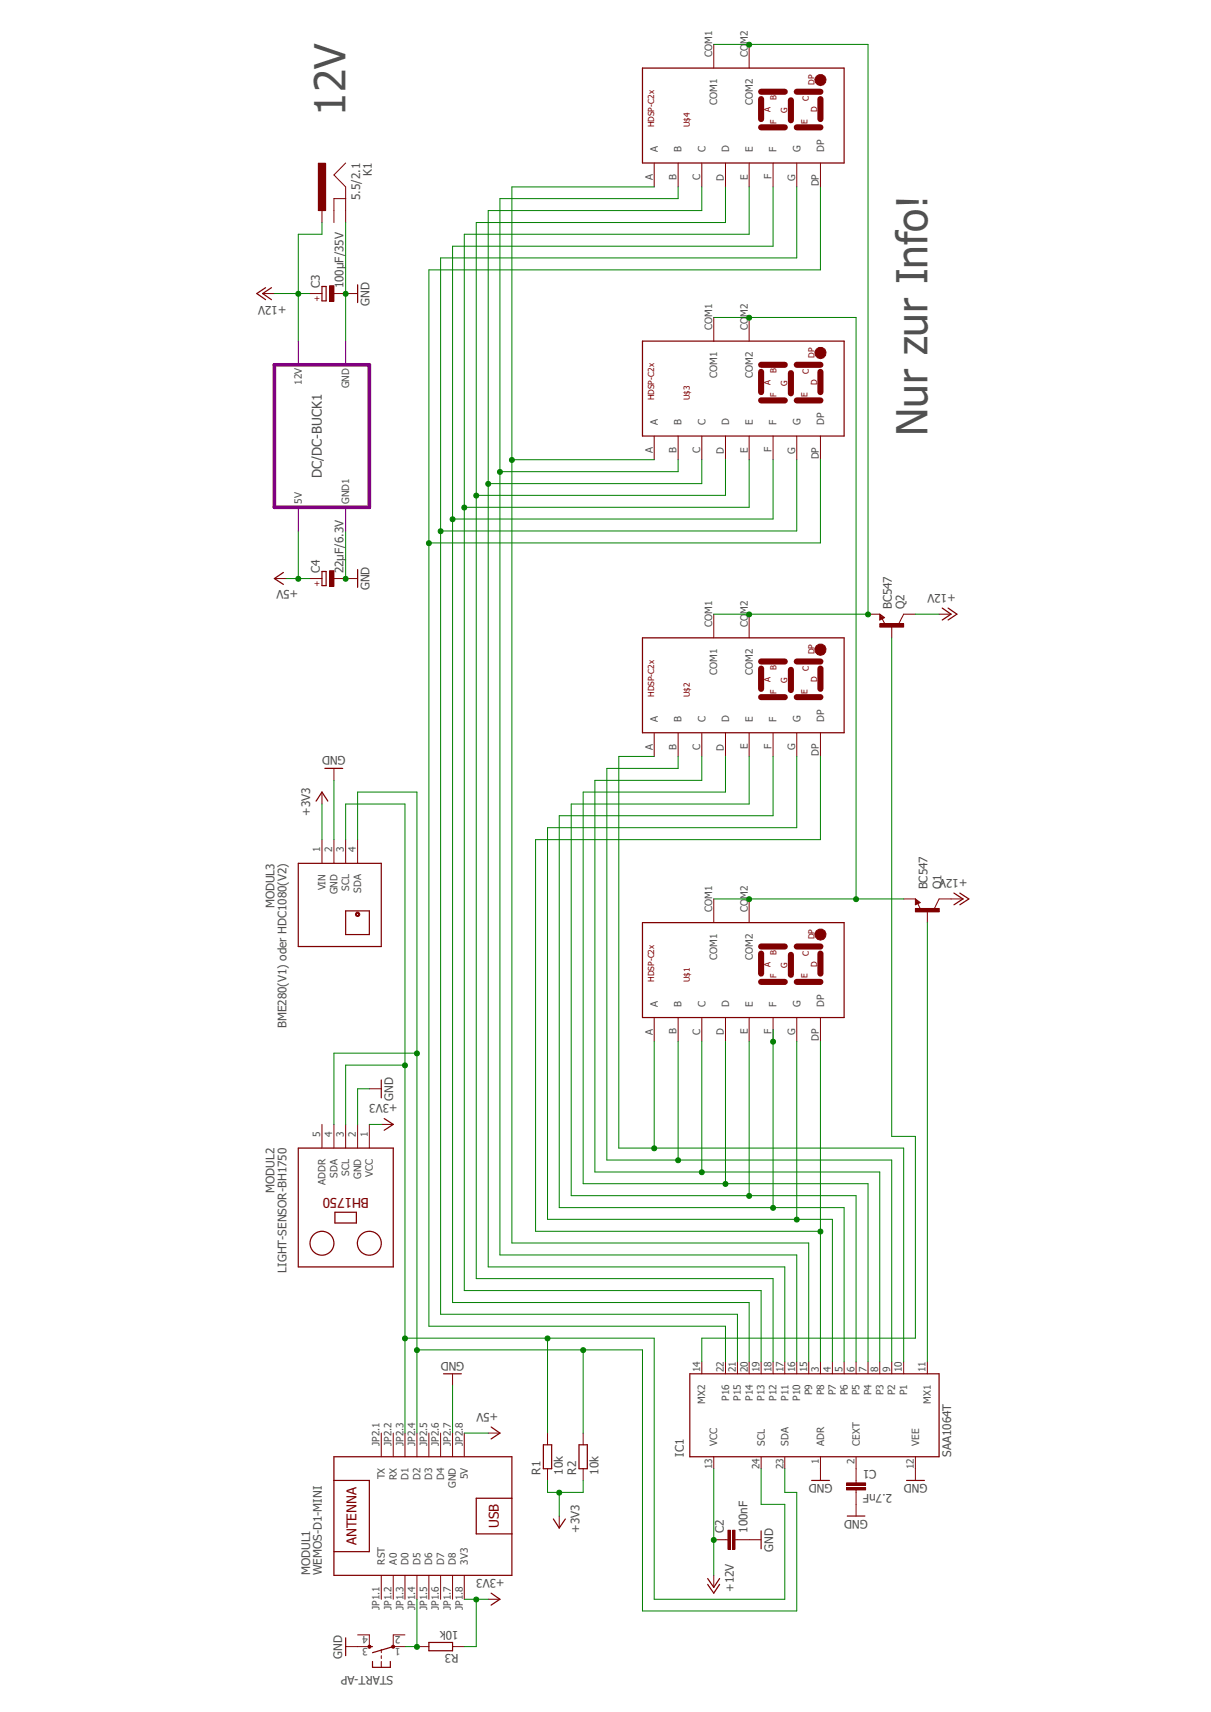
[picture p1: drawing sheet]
<svg xmlns="http://www.w3.org/2000/svg" width="210mm" height="297mm" viewBox="0 0 210 297" stroke-linecap="round" stroke-linejoin="round" font-family="sans-serif">
<path d="M41.1 4.2l127.9 288.6M169 4.2l-127.9 288.6" fill="none" stroke="#fff" stroke-width=".17"/>
<path d="M159.2 156.6l-.2-.1v.3l.4-.2-.5-.4v.6M119.6 238.3h43.3v14.4h-43.3z" fill="none" stroke="#800000" stroke-width=".21"/>
<g fill="none" stroke="#800000" stroke-width=".17">
<path d="M158.7 156l.9 .6-.9 .4zM159.2 156.8l.4 1M162.9 156l-.8 1.6M121.7 236.3v2M125.8 236.3v2M127.9 236.3v2M129.9 236.3v2M132 236.3v2M134.1 236.3v2M136.1 236.3v2M138.2 236.3v2M140.3 236.3v2"/>
<path d="M142.3 236.3v2M144.4 236.3v2M146.4 236.3v2M148.5 236.3v2M150.5 236.3v2M152.6 236.3v2M154.6 236.3v2M156.7 236.3v2M160.8 236.3v2M123.8 252.7v2.1M132 252.7v2.1M136.1 252.7v2.1"/>
<path d="M142.3 252.7v2.1M148.5 252.7v2.1M158.7 252.7v2.1"/>
</g>
<path d="M158.7 157.6h4.2v.6h-4.2z" fill-rule="evenodd" fill="#800000"/>
<path d="M152.6 106.6l.8 .5-.8 .5zM153 107.4l.5 .9M156.7 106.6l-.8 1.6M156.7 156h2M158.7 157.6h4.2v.6h-4.2zM160.8 158v2.1M162.9 156h2" fill="none" stroke="#800000" stroke-width=".17"/>
<path d="M153 107.1h-.2v.3l.4-.3-.5-.4v.7" fill="none" stroke="#800000" stroke-width=".21"/>
<path d="M152.6 108.2h4.1v.6h-4.1z" fill-rule="evenodd" fill="#800000"/>
<g fill="none" stroke="#800000" stroke-width=".17">
<path d="M150.5 106.6h2.1M152.6 108.2h4.1v.6h-4.1zM154.6 108.6v2.1M156.7 106.6h2M123.8 156v4.1M129.9 156v4.1M113.5 176.5v4.2M117.6 176.5v4.2M121.7 176.5v4.2M125.8 176.5v4.2M129.9 176.5v4.2M134.1 176.5v4.2"/>
<path d="M138.2 176.5v4.2M142.3 176.5v4.2M146.8 258.1h3.3v.4h-3.3zM146.8 257.3h3.3v.4h-3.3zM148.5 254.8v2.5M148.5 258.5v2.5"/>
</g>
<path d="M146.8 258.3h3.3M146.8 257.5h3.3" fill="none" stroke="#800000" stroke-width=".42"/>
<path d="M111.4 160.1h35v16.4h-35z" fill="none" stroke="#800000" stroke-width=".21"/>
<path d="M132 164.2h4.1M132 170.3h4.1M132 165.4v3.5M137.2 165.7v3.4M138.2 164.2h4.1M138.2 170.3h4.1M142.3 165.4v3.5" fill="none" stroke="#800000" stroke-width="1.1"/>
<circle cx="142.3" cy="162.1" r=".98" fill="#800000"/>
<g fill="none" stroke="#800000" stroke-width=".17">
<path d="M123.8 106.6v4.1M129.9 106.6v4.1M113.5 127.1v4.1M117.6 127.1v4.1M121.7 127.1v4.1M125.8 127.1v4.1M129.9 127.1v4.1M134.1 127.1v4.1M138.2 127.1v4.1M142.3 127.1v4.1"/>
<circle cx="142.3" cy="162.1" r=".98"/>
</g>
<path d="M111.4 110.7h35v16.4h-35z" fill="none" stroke="#800000" stroke-width=".21"/>
<path d="M132 114.8h4.1M132 116v3.5M137.2 116.2v3.5M138.2 114.8h4.1M142.3 116v3.5M132 120.9h4.1M138.2 120.9h4.1" fill="none" stroke="#800000" stroke-width="1.1"/>
<circle cx="142.3" cy="112.7" r="1" fill="#800000"/>
<g fill="none" stroke="#800000" stroke-width=".17">
<path d="M123.8 55.1v4.1M129.9 55.1v4.1M113.5 75.6v4.2M117.6 75.6v4.2M121.7 75.6v4.2M125.8 75.6v4.2M129.9 75.6v4.2M134.1 75.6v4.2M138.2 75.6v4.2M142.3 75.6v4.2"/>
<circle cx="142.3" cy="112.7" r="1"/>
</g>
<path d="M111.4 59.2h35v16.4h-35z" fill="none" stroke="#800000" stroke-width=".21"/>
<path d="M132 63.3h4.1M132 69.5h4.1M132 64.5v3.5M137.2 64.7v3.5M138.2 63.3h4.1M138.2 69.5h4.1M142.3 64.5v3.5" fill="none" stroke="#800000" stroke-width="1.1"/>
<circle cx="142.3" cy="61.2" r="1" fill="#800000"/>
<g fill="none" stroke="#800000" stroke-width=".17">
<path d="M123.8 7.7v4.1M129.9 7.7v4.1M113.5 28.3v4.1M117.6 28.3v4.1M121.7 28.3v4.1M125.8 28.3v4.1M129.9 28.3v4.1M134.1 28.3v4.1M138.2 28.3v4.1M142.3 28.3v4.1"/>
<circle cx="142.3" cy="61.2" r="1"/>
</g>
<path d="M111.4 11.8h35v16.5h-35z" fill="none" stroke="#800000" stroke-width=".21"/>
<path d="M132 15.9h4.1M132 17.2v3.5M137.2 17.4v3.5M138.2 15.9h4.1M142.3 17.2v3.5M132 22.1h4.1M138.2 22.1h4.1" fill="none" stroke="#800000" stroke-width="1.1"/>
<circle cx="142.3" cy="13.9" r=".98" fill="#800000"/>
<g fill="none" stroke="#800000" stroke-width=".17">
<path d="M162.9 106.6h2M55.8 145.7v4.1M57.9 145.7v4.1M59.9 145.7v4.1M62 145.7v4.1M164.9 156h2.1M66.1 248.6v4.1M68.2 248.6v4.1M70.2 248.6v4.1M72.3 248.6v4.1M74.4 248.6v4.1M76.4 248.6v4.1"/>
<path d="M78.5 248.6v4.1M80.5 248.6v4.1M158.7 254.8v2M66.1 273.3v4.2M68.2 273.3v4.2M70.2 273.3v4.2M72.3 273.3v4.2M74.4 273.3v4.2M76.4 273.3v4.2M78.5 273.3v4.2M80.5 273.3v4.2M123.8 273.3v2.1"/>
<path d="M123.8 267.1h2.4M126.2 265.5h.5v3.3h-.5zM127 265.5h.5v3.3h-.5zM127.5 267.1h4.5M148.5 261v2"/>
<circle cx="142.3" cy="13.9" r=".98"/>
</g>
<g fill="none" stroke="#800000" stroke-width=".21">
<path d="M163.4 105.5l1.5 1.1-1.5 1M164.4 105.5l1.5 1.1-1.5 1M51.7 149.8h14.4v14.4h-14.4zM59.9 158h4.2v4.1h-4.2zM165.4 154.9l1.6 1.1-1.6 1M166.5 154.9l1.5 1.1-1.5 1M57.9 256.8h6.2v12.4h-6.2M57.9 252.7h30.9v20.6h-30.9zM88.8 259.9h-6.2v6.2h6.2M157.2 256.8h3.1M122.7 273.9l1.1 1.5 1-1.5M122.7 274.9l1.1 1.5 1-1.5"/>
<path d="M132 265.6v3.1M146.9 263h3.1"/>
</g>
<path d="M126.4 265.5v3.3M127.3 265.5v3.3" fill="none" stroke="#800000" stroke-width=".42"/>
<path d="M61.9 158.2h.2l.3 .3v.2l-.1 .2-.3 .1v-.2l-.2-.1 .3-.2 .1 .2-.2 .3-.2-.1-.2-.2z" fill-rule="evenodd" fill="#800000"/>
<path d="M59.9 28.3l-2 2.1 2 2v4.1M59.9 34.5h-2v2M61.9 158.2h.2l.3 .3v.2l-.1 .2-.3 .1v-.2l-.2-.1 .3-.2 .1 .2-.2 .3-.2-.1-.2-.2zM55.8 195.1v4.1M57.9 195.1v4.1M59.9 195.1v4.1M62 195.1v4.1M64.1 195.1v4.1" fill="none" stroke="#800000" stroke-width=".17"/>
<g fill="none" stroke="#800000" stroke-width=".21">
<path d="M51.7 199.2h16.5v20.6h-16.5zM58.1 210.3h3.7v1.9h-3.7z"/>
<circle cx="55.8" cy="215.7" r="2.07"/>
<circle cx="64.1" cy="215.7" r="2.07"/>
</g>
<path d="M55.2 28.3h1.3v8.2h-1.3z" fill-rule="evenodd" fill="#800000"/>
<path d="M55.2 28.3h1.3v8.2h-1.3zM55.8 36.5v2.1M57.9 36.5v2.1M59.9 36.5v2.1" fill="none" stroke="#800000" stroke-width=".17"/>
<path d="M55.8 49.7h.8v2.5h-.8z" fill="none" stroke="#800000" stroke-width=".21"/>
<path d="M57.1 49.6h.8v2.7h-.8z" fill-rule="evenodd" fill="#800000"/>
<path d="M53.8 50.9h2M57.1 49.6h.8v2.7h-.8zM57.9 50.9h2" fill="none" stroke="#800000" stroke-width=".17"/>
<path d="M55.8 99.1h.8v2.5h-.8z" fill="none" stroke="#800000" stroke-width=".21"/>
<path d="M57.1 99h.8v2.7h-.8z" fill-rule="evenodd" fill="#800000"/>
<g fill="none" stroke="#800000" stroke-width=".17">
<path d="M45.6 50.9h2M59.9 50.9h2.1M57.1 99h.8v2.7h-.8zM47.6 100.4h2.1M53.8 100.4h2M57.9 100.4h4.1M55.8 137.4v2.1M57.9 133.3v2.1M64.1 188.9h2M66.1 195.1h2.1M78.5 238.3v2.1M84.7 248.6h2"/>
<path d="M95 248.6v2.1M95 254.8v2M101.1 248.6v2.1M101.1 254.8v2M84.7 277.5h2M97 263v2.1M64.1 283.6v2.1M66.1 286.2v.5M66.1 287.2v.5M66.1 288.2v1.1M68.2 283.6v2.1M72.3 285.7h2.1"/>
<path d="M78.5 285.7h2"/>
</g>
<g fill="none" stroke="#800000" stroke-width=".21">
<path d="M46.1 49.9l-1.6 1 1.6 1.1M47.1 49.9l-1.5 1 1.5 1.1M62 49.4v3.1M49.1 99.3l-1.5 1.1 1.5 1M62 98.8v3.1M54.8 139l1-1.6 1.1 1.6M56.3 133.3h3.1M66.1 187.4v3.1M66.6 194.1l1.6 1-1.6 1M76.9 238.3h3.1M85.2 247.6l1.5 1-1.5 1M94.2 250.7h1.5v4.1h-1.5z"/>
<path d="M100.4 250.7h1.5v4.1h-1.5zM85.2 276.4l1.5 1.1-1.5 1M96 263.5l1 1.6 1-1.6M64.1 285.7h.5M64.6 288.2v1.1h3.1v-1.1M68.2 285.7l-3.6 1M74.4 284.9h4.1v1.5h-4.1z"/>
</g>
<path d="M68 285.5h.4v.4h-.4z" fill-rule="evenodd" fill="#800000"/>
<path d="M68 285.5h.4v.4h-.4z" fill="none" stroke="#800000" stroke-width=".17"/>
<path d="M63.9 285.5h.4v.4h-.4z" fill-rule="evenodd" fill="#800000"/>
<path d="M142.3 254.8v2M59.9 285.7h4.2M62 283.6h2.1M63.9 285.5h.4v.4h-.4zM68.2 285.7h2M68.2 283.6h2" fill="none" stroke="#800000" stroke-width=".17"/>
<path d="M140.8 256.8h3M59.9 284.1v3.1" fill="none" stroke="#800000" stroke-width=".21"/>
<path d="M107.3 199.2h49.4v37.1M113.5 180.7v18.5" fill="none" stroke="#008000" stroke-width=".17"/>
<circle cx="113.4" cy="199.2" r=".43" fill="#008000"/>
<g fill="none" stroke="#008000" stroke-width=".17">
<path d="M113.5 131.2h-6.2v68M117.6 180.7v20.6M105.2 201.3h49.4v35"/>
<circle cx="113.4" cy="199.2" r=".43"/>
</g>
<circle cx="117.6" cy="201.3" r=".43" fill="#008000"/>
<g fill="none" stroke="#008000" stroke-width=".17">
<path d="M117.6 131.2v2.1h-12.4v68M121.7 180.7v22.6M103.2 203.3h49.4v33"/>
<circle cx="117.6" cy="201.3" r=".43"/>
</g>
<circle cx="121.7" cy="203.4" r=".43" fill="#008000"/>
<g fill="none" stroke="#008000" stroke-width=".17">
<path d="M121.7 131.2v4.2h-18.5v67.9M125.8 180.7v24.7M101.1 205.4h49.4v30.9"/>
<circle cx="121.7" cy="203.4" r=".43"/>
</g>
<circle cx="125.8" cy="205.4" r=".43" fill="#008000"/>
<g fill="none" stroke="#008000" stroke-width=".17">
<path d="M125.8 131.2v6.2h-24.7v68M129.9 180.7v26.7M99.1 207.4h49.4v28.9"/>
<circle cx="125.8" cy="205.4" r=".43"/>
</g>
<circle cx="129.9" cy="207.5" r=".43" fill="#008000"/>
<g fill="none" stroke="#008000" stroke-width=".17">
<path d="M129.9 131.2v8.3h-30.8v67.9M134.1 178.6v30.9M97 209.5h49.4v26.8"/>
<circle cx="129.9" cy="207.5" r=".43"/>
</g>
<circle cx="134.1" cy="209.6" r=".43" fill="#008000"/>
<g fill="none" stroke="#008000" stroke-width=".17">
<path d="M134.1 131.2v10.3h-37.1v68"/>
<circle cx="134.1" cy="209.6" r=".43"/>
</g>
<circle cx="134.1" cy="180.7" r=".43" fill="#008000"/>
<g fill="none" stroke="#008000" stroke-width=".17">
<path d="M138.2 180.7v30.8M95 211.5h49.4v24.8"/>
<circle cx="134.1" cy="180.7" r=".43"/>
</g>
<circle cx="138.2" cy="211.6" r=".43" fill="#008000"/>
<g fill="none" stroke="#008000" stroke-width=".17">
<path d="M138.2 131.2v12.4h-43.2v67.9M142.3 180.7v55.6M92.9 213.6h49.4"/>
<circle cx="138.2" cy="211.6" r=".43"/>
</g>
<circle cx="142.3" cy="213.7" r=".43" fill="#008000"/>
<g fill="none" stroke="#008000" stroke-width=".17">
<path d="M113.5 32.4h-24.7v183.2h51.5v20.7M88.8 79.8h24.7M142.3 131.2v14.5h-49.4v67.9"/>
<circle cx="142.3" cy="213.7" r=".43"/>
</g>
<circle cx="88.8" cy="79.8" r=".43" fill="#008000"/>
<g fill="none" stroke="#008000" stroke-width=".17">
<path d="M117.6 34.5h-30.9v183.2h51.5v18.6M86.7 81.8h30.9"/>
<circle cx="88.8" cy="79.8" r=".43"/>
</g>
<circle cx="86.7" cy="81.9" r=".43" fill="#008000"/>
<g fill="none" stroke="#008000" stroke-width=".17">
<path d="M117.6 32.4v2.1M121.7 36.5h-37v183.3h51.4v16.5M117.6 79.8v2M121.7 79.8v4.1h-37"/>
<circle cx="86.7" cy="81.9" r=".43"/>
</g>
<circle cx="84.7" cy="83.9" r=".43" fill="#008000"/>
<g fill="none" stroke="#008000" stroke-width=".17">
<path d="M121.7 32.4v4.1M125.8 38.6h-43.2v183.2h51.5v14.5M125.8 79.8v6.1h-43.2"/>
<circle cx="84.7" cy="83.9" r=".43"/>
</g>
<circle cx="82.6" cy="86" r=".43" fill="#008000"/>
<g fill="none" stroke="#008000" stroke-width=".17">
<path d="M125.8 32.4v6.2M129.9 40.6h-49.4v183.3h51.5v12.4M129.9 79.8v8.2h-49.4"/>
<circle cx="82.6" cy="86" r=".43"/>
</g>
<circle cx="80.5" cy="88.1" r=".43" fill="#008000"/>
<g fill="none" stroke="#008000" stroke-width=".17">
<path d="M129.9 32.4v8.2M134.1 42.7h-55.6v183.3h51.4v10.3M134.1 79.8v10.2h-55.6"/>
<circle cx="80.5" cy="88.1" r=".43"/>
</g>
<circle cx="78.5" cy="90.1" r=".43" fill="#008000"/>
<g fill="none" stroke="#008000" stroke-width=".17">
<path d="M134.1 32.4v10.3M138.2 44.7h-61.8v183.3h51.5v8.3M138.2 79.8v12.3h-61.8"/>
<circle cx="78.5" cy="90.1" r=".43"/>
</g>
<circle cx="76.4" cy="92.2" r=".43" fill="#008000"/>
<g fill="none" stroke="#008000" stroke-width=".17">
<path d="M138.2 32.4v12.3M142.3 46.8h-67.9v183.3h51.4v6.2M142.3 79.8v14.4h-67.9"/>
<circle cx="76.4" cy="92.2" r=".43"/>
</g>
<circle cx="74.4" cy="94.2" r=".43" fill="#008000"/>
<g fill="none" stroke="#008000" stroke-width=".17">
<path d="M142.3 32.4v14.4M123.8 156h24.7"/>
<circle cx="74.4" cy="94.2" r=".43"/>
</g>
<circle cx="129.9" cy="156" r=".43" fill="#008000"/>
<g fill="none" stroke="#008000" stroke-width=".17">
<path d="M129.9 55.1h18.6v100.9h8.2"/>
<circle cx="129.9" cy="156" r=".43"/>
</g>
<circle cx="148.5" cy="156" r=".43" fill="#008000"/>
<g fill="none" stroke="#008000" stroke-width=".17">
<path d="M123.8 55.1h6.1"/>
<circle cx="148.5" cy="156" r=".43"/>
</g>
<circle cx="129.9" cy="55.1" r=".43" fill="#008000"/>
<g fill="none" stroke="#008000" stroke-width=".17">
<path d="M123.8 106.6h26.7"/>
<circle cx="129.9" cy="55.1" r=".43"/>
</g>
<circle cx="129.9" cy="106.6" r=".43" fill="#008000"/>
<g fill="none" stroke="#008000" stroke-width=".17">
<path d="M129.9 7.7h20.6v98.9"/>
<circle cx="129.9" cy="106.6" r=".43"/>
</g>
<circle cx="150.5" cy="106.6" r=".43" fill="#008000"/>
<g fill="none" stroke="#008000" stroke-width=".17">
<path d="M123.8 7.7h6.1"/>
<circle cx="150.5" cy="106.6" r=".43"/>
</g>
<circle cx="129.9" cy="7.7" r=".43" fill="#008000"/>
<g fill="none" stroke="#008000" stroke-width=".17">
<path d="M59.9 38.6v20.6M154.6 110.7v86.4h4.1v35.1h-37v4.1M160.8 160.1v76.2"/>
<circle cx="129.9" cy="7.7" r=".43"/>
</g>
<circle cx="59.9" cy="51" r=".43" fill="#008000"/>
<g fill="none" stroke="#008000" stroke-width=".17">
<path d="M59.9 92.1v8.3"/>
<circle cx="59.9" cy="51" r=".43"/>
</g>
<circle cx="59.9" cy="100.4" r=".43" fill="#008000"/>
<g fill="none" stroke="#008000" stroke-width=".17">
<path d="M158.7 106.6h4.2M57.9 135.4v10.3M64.1 188.9h-2.1v6.2M78.5 240.4v8.2M123.8 254.8v18.5"/>
<circle cx="59.9" cy="100.4" r=".43"/>
</g>
<circle cx="123.8" cy="267.2" r=".43" fill="#008000"/>
<g fill="none" stroke="#008000" stroke-width=".17">
<path d="M55.8 38.6v2h-4.1v18.6M51.7 50.9h2.1"/>
<circle cx="123.8" cy="267.2" r=".43"/>
</g>
<circle cx="51.7" cy="51" r=".43" fill="#008000"/>
<g fill="none" stroke="#008000" stroke-width=".17">
<path d="M47.6 50.9h4.1M51.7 92.1v8.3M49.7 100.4h4.1"/>
<circle cx="51.7" cy="51" r=".43"/>
</g>
<circle cx="51.7" cy="100.4" r=".43" fill="#008000"/>
<g fill="none" stroke="#008000" stroke-width=".17">
<path d="M80.5 248.6h4.2M80.5 277.5h4.2M82.6 277.5v8.2h-2.1"/>
<circle cx="51.7" cy="100.4" r=".43"/>
</g>
<circle cx="82.6" cy="277.5" r=".43" fill="#008000"/>
<g fill="none" stroke="#008000" stroke-width=".17">
<path d="M55.8 139.5v6.2M64.1 195.1h2M95 256.8v2.1h6.1v-2.1M97 258.9v4.1"/>
<circle cx="82.6" cy="277.5" r=".43"/>
</g>
<circle cx="97" cy="259" r=".43" fill="#008000"/>
<g fill="none" stroke="#008000" stroke-width=".17">
<path d="M59.9 145.7v-6.2h10.3v109.1M70.2 184.8h-10.3v10.3"/>
<circle cx="97" cy="259" r=".43"/>
</g>
<circle cx="70.2" cy="184.8" r=".43" fill="#008000"/>
<g fill="none" stroke="#008000" stroke-width=".17">
<path d="M95 232.2h18.5v45.3h22.6v-16.5h-4.1v-6.2"/>
<circle cx="70.2" cy="184.8" r=".43"/>
</g>
<circle cx="70.2" cy="232.2" r=".43" fill="#008000"/>
<g fill="none" stroke="#008000" stroke-width=".17">
<path d="M70.2 232.2h24.8v16.4"/>
<circle cx="70.2" cy="232.2" r=".43"/>
</g>
<circle cx="94.9" cy="232.2" r=".43" fill="#008000"/>
<g fill="none" stroke="#008000" stroke-width=".17">
<path d="M62 145.7v-8.3h10.3v111.2M72.3 182.7h-14.4v12.4"/>
<circle cx="94.9" cy="232.2" r=".43"/>
</g>
<circle cx="72.3" cy="182.8" r=".43" fill="#008000"/>
<g fill="none" stroke="#008000" stroke-width=".17">
<path d="M101.1 234.2h10.3v45.3h26.8v-20.6h-2.1v-4.1"/>
<circle cx="72.3" cy="182.8" r=".43"/>
</g>
<circle cx="72.3" cy="234.2" r=".43" fill="#008000"/>
<g fill="none" stroke="#008000" stroke-width=".17">
<path d="M72.3 234.2h28.8v14.4"/>
<circle cx="72.3" cy="234.2" r=".43"/>
</g>
<circle cx="101.1" cy="234.2" r=".43" fill="#008000"/>
<g fill="none" stroke="#008000" stroke-width=".17">
<path d="M72.3 277.5v8.2h-2.1"/>
<circle cx="101.1" cy="234.2" r=".43"/>
</g>
<circle cx="72.3" cy="285.7" r=".43" fill="#008000"/>
<circle cx="72.3" cy="285.7" r=".43" fill="none" stroke="#008000" stroke-width=".17"/>
<path d="M47.6 63.3h16.5v24.7h-16.5z" fill="none" stroke="#800080" stroke-width=".64"/>
<path d="M51.7 59.2v4.1M59.9 59.2v4.1M51.7 88v4.1M59.9 88v4.1" fill="none" stroke="#800080" stroke-width=".17"/>
<g font-size="7.4" fill="#505050">
<text x="59.9" y="20.1" transform="rotate(-90 59.9 20.1)">12V</text>
<text x="160.8" y="75.6" transform="rotate(-90 160.8 75.6)">Nur zur Info!</text>
</g>
<text font-size="2.3" fill="#505050" x="55.8" y="82.9" transform="rotate(-90 55.8 82.9)">DC/DC-BUCK1</text>
<g font-size="2.3" fill="#800000">
<text x="64" y="207.9" transform="rotate(-180 64 207.9)">BH1750</text>
<text x="61.8" y="268.1" transform="rotate(-90 61.8 268.1)">ANTENNA</text>
<text x="86.5" y="265.1" transform="rotate(-90 86.5 265.1)">USB</text>
</g>
<g font-size="2" fill="#505050">
<text x="62.4" y="34.7" transform="rotate(-90 62.4 34.7)">5.5/2.1</text>
<text x="64.5" y="30.6" transform="rotate(-90 64.5 30.6)">K1</text>
<text x="49.7" y="53" transform="rotate(-180 49.7 53)">+12V</text>
<text x="55.5" y="50" transform="rotate(-90 55.5 50)">C3</text>
<text x="59.6" y="50" transform="rotate(-90 59.6 50)">100µF/35V</text>
<text x="64.1" y="53" transform="rotate(-90 64.1 53)">GND</text>
<text x="55.5" y="99.4" transform="rotate(-90 55.5 99.4)">C4</text>
<text x="59.6" y="99.4" transform="rotate(-90 59.6 99.4)">22µF/6.3V</text>
<text x="51.7" y="102.4" transform="rotate(-180 51.7 102.4)">+5V</text>
<text x="64.1" y="102.4" transform="rotate(-90 64.1 102.4)">GND</text>
<text x="154.6" y="105.7" transform="rotate(-90 154.6 105.7)">BC547</text>
<text x="156.9" y="105.7" transform="rotate(-90 156.9 105.7)">Q2</text>
<text x="165.7" y="103" transform="rotate(-180 165.7 103)">+12V</text>
<text x="59.9" y="131.2" transform="rotate(-180 59.9 131.2)">GND</text>
<text x="53.8" y="141.6" transform="rotate(-90 53.8 141.6)">+3V3</text>
<text x="160.8" y="154.3" transform="rotate(-90 160.8 154.3)">BC547</text>
<text x="163.3" y="154.3" transform="rotate(-90 163.3 154.3)">Q1</text>
<text x="167.8" y="152.4" transform="rotate(-180 167.8 152.4)">+12V</text>
<text x="47.6" y="157.6" transform="rotate(-90 47.6 157.6)">MODUL3</text>
<text x="49.7" y="178.3" transform="rotate(-90 49.7 178.3)">BME280(V1) oder HDC1080(V2)</text>
<text x="68.2" y="191" transform="rotate(-90 68.2 191)">GND</text>
<text x="69" y="191.6" transform="rotate(-180 69 191.6)">+3V3</text>
<text x="47.6" y="207" transform="rotate(-90 47.6 207)">MODUL2</text>
<text x="49.7" y="220.8" transform="rotate(-90 49.7 220.8)">LIGHT-SENSOR-BH1750</text>
<text x="80.5" y="236.3" transform="rotate(-180 80.5 236.3)">GND</text>
<text x="86.4" y="245.1" transform="rotate(-180 86.4 245.1)">+5V</text>
<text x="93.7" y="255.8" transform="rotate(-90 93.7 255.8)">R1</text>
<text x="97.6" y="255.8" transform="rotate(-90 97.6 255.8)">10k</text>
<text x="99.9" y="255.8" transform="rotate(-90 99.9 255.8)">R2</text>
<text x="103.8" y="255.8" transform="rotate(-90 103.8 255.8)">10k</text>
<text x="118.6" y="252.7" transform="rotate(-90 118.6 252.7)">IC1</text>
<text x="144.4" y="257.5" transform="rotate(-180 144.4 257.5)">GND</text>
<text x="152" y="255.1" transform="rotate(-180 152 255.1)">C1</text>
<text x="160.8" y="257.5" transform="rotate(-180 160.8 257.5)">GND</text>
<text x="164.9" y="252.7" transform="rotate(-90 164.9 252.7)">SAA1064T</text>
<text x="150.5" y="263.6" transform="rotate(-180 150.5 263.6)">GND</text>
<text x="154.7" y="259.2" transform="rotate(-180 154.7 259.2)">2.7nF</text>
<text x="100.5" y="265.9" transform="rotate(-90 100.5 265.9)">+3V3</text>
<text x="125.5" y="265.9" transform="rotate(-90 125.5 265.9)">C2</text>
<text x="129.6" y="265.9" transform="rotate(-90 129.6 265.9)">100nF</text>
<text x="134.1" y="269.2" transform="rotate(-90 134.1 269.2)">GND</text>
<text x="53.8" y="273.3" transform="rotate(-90 53.8 273.3)">MODUL1</text>
<text x="55.8" y="273.3" transform="rotate(-90 55.8 273.3)">WEMOS-D1-MINI</text>
<text x="87.5" y="273.9" transform="rotate(-180 87.5 273.9)">+3V3</text>
<text x="127.3" y="276.2" transform="rotate(-90 127.3 276.2)">+12V</text>
<text x="59.4" y="287.7" transform="rotate(-90 59.4 287.7)">GND</text>
<text x="79.5" y="283" transform="rotate(-180 79.5 283)">10k</text>
<text x="79.5" y="286.9" transform="rotate(-180 79.5 286.9)">R3</text>
<text x="68.2" y="290.8" transform="rotate(-180 68.2 290.8)">START-AP</text>
</g>
<g font-size="1.7" fill="#505050">
<text x="123.5" y="9.9" transform="rotate(-90 123.5 9.9)">COM1</text>
<text x="129.7" y="9.9" transform="rotate(-90 129.7 9.9)">COM2</text>
<text x="124.4" y="18.3" transform="rotate(-90 124.4 18.3)">COM1</text>
<text x="130.6" y="18.3" transform="rotate(-90 130.6 18.3)">COM2</text>
<text x="114.1" y="26.4" transform="rotate(-90 114.1 26.4)">A</text>
<text x="118.2" y="26.4" transform="rotate(-90 118.2 26.4)">B</text>
<text x="122.3" y="26.4" transform="rotate(-90 122.3 26.4)">C</text>
<text x="126.5" y="26.4" transform="rotate(-90 126.5 26.4)">D</text>
<text x="130.6" y="26.4" transform="rotate(-90 130.6 26.4)">E</text>
<text x="134.7" y="26.4" transform="rotate(-90 134.7 26.4)">F</text>
<text x="138.8" y="26.4" transform="rotate(-90 138.8 26.4)">G</text>
<text x="142.9" y="26.4" transform="rotate(-90 142.9 26.4)">DP</text>
<text x="113.2" y="31.2" transform="rotate(-90 113.2 31.2)">A</text>
<text x="117.3" y="31.2" transform="rotate(-90 117.3 31.2)">B</text>
<text x="121.4" y="31.2" transform="rotate(-90 121.4 31.2)">C</text>
<text x="125.5" y="31.4" transform="rotate(-90 125.5 31.4)">D</text>
<text x="129.7" y="31.2" transform="rotate(-90 129.7 31.2)">E</text>
<text x="133.8" y="31.1" transform="rotate(-90 133.8 31.1)">F</text>
<text x="137.9" y="31.3" transform="rotate(-90 137.9 31.3)">G</text>
<text x="142" y="32.3" transform="rotate(-90 142 32.3)">DP</text>
<text x="123.5" y="57.3" transform="rotate(-90 123.5 57.3)">COM1</text>
<text x="129.7" y="57.3" transform="rotate(-90 129.7 57.3)">COM2</text>
<text x="124.4" y="65.7" transform="rotate(-90 124.4 65.7)">COM1</text>
<text x="130.6" y="65.7" transform="rotate(-90 130.6 65.7)">COM2</text>
<text x="52.3" y="66.8" transform="rotate(-90 52.3 66.8)">12V</text>
<text x="60.6" y="67.4" transform="rotate(-90 60.6 67.4)">GND</text>
<text x="114.1" y="73.7" transform="rotate(-90 114.1 73.7)">A</text>
<text x="118.2" y="73.7" transform="rotate(-90 118.2 73.7)">B</text>
<text x="122.3" y="73.7" transform="rotate(-90 122.3 73.7)">C</text>
<text x="126.5" y="73.7" transform="rotate(-90 126.5 73.7)">D</text>
<text x="130.6" y="73.7" transform="rotate(-90 130.6 73.7)">E</text>
<text x="134.7" y="73.7" transform="rotate(-90 134.7 73.7)">F</text>
<text x="138.8" y="73.7" transform="rotate(-90 138.8 73.7)">G</text>
<text x="142.9" y="73.7" transform="rotate(-90 142.9 73.7)">DP</text>
<text x="113.2" y="78.6" transform="rotate(-90 113.2 78.6)">A</text>
<text x="117.3" y="78.6" transform="rotate(-90 117.3 78.6)">B</text>
<text x="121.4" y="78.6" transform="rotate(-90 121.4 78.6)">C</text>
<text x="125.5" y="78.7" transform="rotate(-90 125.5 78.7)">D</text>
<text x="129.7" y="78.5" transform="rotate(-90 129.7 78.5)">E</text>
<text x="133.8" y="78.4" transform="rotate(-90 133.8 78.4)">F</text>
<text x="137.9" y="78.7" transform="rotate(-90 137.9 78.7)">G</text>
<text x="142" y="79.7" transform="rotate(-90 142 79.7)">DP</text>
<text x="52.3" y="87.4" transform="rotate(-90 52.3 87.4)">5V</text>
<text x="60.6" y="87.4" transform="rotate(-90 60.6 87.4)">GND1</text>
<text x="123.5" y="108.8" transform="rotate(-90 123.5 108.8)">COM1</text>
<text x="129.7" y="108.8" transform="rotate(-90 129.7 108.8)">COM2</text>
<text x="124.4" y="117.1" transform="rotate(-90 124.4 117.1)">COM1</text>
<text x="130.6" y="117.1" transform="rotate(-90 130.6 117.1)">COM2</text>
<text x="114.1" y="125.2" transform="rotate(-90 114.1 125.2)">A</text>
<text x="118.2" y="125.2" transform="rotate(-90 118.2 125.2)">B</text>
<text x="122.3" y="125.2" transform="rotate(-90 122.3 125.2)">C</text>
<text x="126.5" y="125.2" transform="rotate(-90 126.5 125.2)">D</text>
<text x="130.6" y="125.2" transform="rotate(-90 130.6 125.2)">E</text>
<text x="134.7" y="125.2" transform="rotate(-90 134.7 125.2)">F</text>
<text x="138.8" y="125.2" transform="rotate(-90 138.8 125.2)">G</text>
<text x="142.9" y="125.2" transform="rotate(-90 142.9 125.2)">DP</text>
<text x="113.2" y="130.1" transform="rotate(-90 113.2 130.1)">A</text>
<text x="117.3" y="130" transform="rotate(-90 117.3 130)">B</text>
<text x="121.4" y="130.1" transform="rotate(-90 121.4 130.1)">C</text>
<text x="125.5" y="130.2" transform="rotate(-90 125.5 130.2)">D</text>
<text x="129.7" y="130" transform="rotate(-90 129.7 130)">E</text>
<text x="133.8" y="129.9" transform="rotate(-90 133.8 129.9)">F</text>
<text x="137.9" y="130.2" transform="rotate(-90 137.9 130.2)">G</text>
<text x="142" y="131.2" transform="rotate(-90 142 131.2)">DP</text>
<text x="55.5" y="147.9" transform="rotate(-90 55.5 147.9)">1</text>
<text x="57.6" y="147.9" transform="rotate(-90 57.6 147.9)">2</text>
<text x="59.6" y="147.9" transform="rotate(-90 59.6 147.9)">3</text>
<text x="61.7" y="147.9" transform="rotate(-90 61.7 147.9)">4</text>
<text x="56.5" y="154.5" transform="rotate(-90 56.5 154.5)">VIN</text>
<text x="58.5" y="155.1" transform="rotate(-90 58.5 155.1)">GND</text>
<text x="60.6" y="154.6" transform="rotate(-90 60.6 154.6)">SCL</text>
<text x="62.6" y="154.9" transform="rotate(-90 62.6 154.9)">SDA</text>
<text x="123.5" y="158.2" transform="rotate(-90 123.5 158.2)">COM1</text>
<text x="129.7" y="158.2" transform="rotate(-90 129.7 158.2)">COM2</text>
<text x="124.4" y="166.5" transform="rotate(-90 124.4 166.5)">COM1</text>
<text x="130.6" y="166.5" transform="rotate(-90 130.6 166.5)">COM2</text>
<text x="113.2" y="179.5" transform="rotate(-90 113.2 179.5)">A</text>
<text x="114.1" y="174.7" transform="rotate(-90 114.1 174.7)">A</text>
<text x="117.3" y="179.4" transform="rotate(-90 117.3 179.4)">B</text>
<text x="118.2" y="174.7" transform="rotate(-90 118.2 174.7)">B</text>
<text x="121.4" y="179.5" transform="rotate(-90 121.4 179.5)">C</text>
<text x="122.3" y="174.7" transform="rotate(-90 122.3 174.7)">C</text>
<text x="125.5" y="179.6" transform="rotate(-90 125.5 179.6)">D</text>
<text x="126.5" y="174.7" transform="rotate(-90 126.5 174.7)">D</text>
<text x="129.7" y="179.4" transform="rotate(-90 129.7 179.4)">E</text>
<text x="130.6" y="174.7" transform="rotate(-90 130.6 174.7)">E</text>
<text x="133.8" y="179.3" transform="rotate(-90 133.8 179.3)">F</text>
<text x="134.7" y="174.7" transform="rotate(-90 134.7 174.7)">F</text>
<text x="137.9" y="179.6" transform="rotate(-90 137.9 179.6)">G</text>
<text x="138.8" y="174.7" transform="rotate(-90 138.8 174.7)">G</text>
<text x="142.9" y="174.7" transform="rotate(-90 142.9 174.7)">DP</text>
<text x="142" y="180.6" transform="rotate(-90 142 180.6)">DP</text>
<text x="55.5" y="197.3" transform="rotate(-90 55.5 197.3)">5</text>
<text x="57.6" y="197.3" transform="rotate(-90 57.6 197.3)">4</text>
<text x="59.6" y="197.3" transform="rotate(-90 59.6 197.3)">3</text>
<text x="61.7" y="197.3" transform="rotate(-90 61.7 197.3)">2</text>
<text x="63.8" y="197.3" transform="rotate(-90 63.8 197.3)">1</text>
<text x="60.6" y="204" transform="rotate(-90 60.6 204)">SCL</text>
<text x="56.5" y="205.6" transform="rotate(-90 56.5 205.6)">ADDR</text>
<text x="58.5" y="204.3" transform="rotate(-90 58.5 204.3)">SDA</text>
<text x="62.6" y="204.6" transform="rotate(-90 62.6 204.6)">GND</text>
<text x="64.7" y="204.2" transform="rotate(-90 64.7 204.2)">VCC</text>
<text x="121.4" y="238" transform="rotate(-90 121.4 238)">14</text>
<text x="125.5" y="238" transform="rotate(-90 125.5 238)">22</text>
<text x="127.6" y="238" transform="rotate(-90 127.6 238)">21</text>
<text x="129.7" y="238" transform="rotate(-90 129.7 238)">20</text>
<text x="131.7" y="238" transform="rotate(-90 131.7 238)">19</text>
<text x="133.8" y="238" transform="rotate(-90 133.8 238)">18</text>
<text x="135.8" y="238" transform="rotate(-90 135.8 238)">17</text>
<text x="137.9" y="238" transform="rotate(-90 137.9 238)">16</text>
<text x="140" y="238" transform="rotate(-90 140 238)">15</text>
<text x="142" y="238" transform="rotate(-90 142 238)">3</text>
<text x="144.1" y="238" transform="rotate(-90 144.1 238)">4</text>
<text x="146.1" y="238" transform="rotate(-90 146.1 238)">5</text>
<text x="148.2" y="238" transform="rotate(-90 148.2 238)">6</text>
<text x="150.2" y="238" transform="rotate(-90 150.2 238)">7</text>
<text x="152.3" y="238" transform="rotate(-90 152.3 238)">8</text>
<text x="154.3" y="238" transform="rotate(-90 154.3 238)">9</text>
<text x="156.4" y="238" transform="rotate(-90 156.4 238)">10</text>
<text x="160.5" y="238" transform="rotate(-90 160.5 238)">11</text>
<text x="122.3" y="243.5" transform="rotate(-90 122.3 243.5)">MX2</text>
<text x="126.5" y="243" transform="rotate(-90 126.5 243)">P16</text>
<text x="128.5" y="243" transform="rotate(-90 128.5 243)">P15</text>
<text x="130.6" y="243" transform="rotate(-90 130.6 243)">P14</text>
<text x="132.6" y="243" transform="rotate(-90 132.6 243)">P13</text>
<text x="134.7" y="243" transform="rotate(-90 134.7 243)">P12</text>
<text x="136.7" y="243" transform="rotate(-90 136.7 243)">P11</text>
<text x="138.8" y="243" transform="rotate(-90 138.8 243)">P10</text>
<text x="140.8" y="242.1" transform="rotate(-90 140.8 242.1)">P9</text>
<text x="142.9" y="242.1" transform="rotate(-90 142.9 242.1)">P8</text>
<text x="145" y="242.1" transform="rotate(-90 145 242.1)">P7</text>
<text x="147" y="242.1" transform="rotate(-90 147 242.1)">P6</text>
<text x="149.1" y="242.1" transform="rotate(-90 149.1 242.1)">P5</text>
<text x="151.1" y="242.1" transform="rotate(-90 151.1 242.1)">P4</text>
<text x="153.2" y="242.1" transform="rotate(-90 153.2 242.1)">P3</text>
<text x="155.2" y="242.1" transform="rotate(-90 155.2 242.1)">P2</text>
<text x="157.3" y="242.1" transform="rotate(-90 157.3 242.1)">P1</text>
<text x="161.4" y="243.5" transform="rotate(-90 161.4 243.5)">MX1</text>
<text x="65.8" y="250.8" transform="rotate(-90 65.8 250.8)">JP2.1</text>
<text x="67.9" y="250.8" transform="rotate(-90 67.9 250.8)">JP2.2</text>
<text x="70" y="250.8" transform="rotate(-90 70 250.8)">JP2.3</text>
<text x="72" y="250.8" transform="rotate(-90 72 250.8)">JP2.4</text>
<text x="74.1" y="250.8" transform="rotate(-90 74.1 250.8)">JP2.5</text>
<text x="76.1" y="250.8" transform="rotate(-90 76.1 250.8)">JP2.6</text>
<text x="78.2" y="250.8" transform="rotate(-90 78.2 250.8)">JP2.7</text>
<text x="80.3" y="250.8" transform="rotate(-90 80.3 250.8)">JP2.8</text>
<text x="124.4" y="250.8" transform="rotate(-90 124.4 250.8)">VCC</text>
<text x="132.6" y="250.8" transform="rotate(-90 132.6 250.8)">SCL</text>
<text x="136.7" y="250.8" transform="rotate(-90 136.7 250.8)">SDA</text>
<text x="142.9" y="250.8" transform="rotate(-90 142.9 250.8)">ADR</text>
<text x="149.1" y="250.8" transform="rotate(-90 149.1 250.8)">CEXT</text>
<text x="159.4" y="250.8" transform="rotate(-90 159.4 250.8)">VEE</text>
<text x="66.8" y="256.7" transform="rotate(-90 66.8 256.7)">TX</text>
<text x="68.8" y="256.7" transform="rotate(-90 68.8 256.7)">RX</text>
<text x="70.9" y="256.7" transform="rotate(-90 70.9 256.7)">D1</text>
<text x="72.9" y="256.7" transform="rotate(-90 72.9 256.7)">D2</text>
<text x="75" y="256.7" transform="rotate(-90 75 256.7)">D3</text>
<text x="77" y="256.7" transform="rotate(-90 77 256.7)">D4</text>
<text x="81.2" y="256.6" transform="rotate(-90 81.2 256.6)">5V</text>
<text x="123.5" y="254.9" transform="rotate(-90 123.5 254.9)">13</text>
<text x="131.7" y="254.9" transform="rotate(-90 131.7 254.9)">24</text>
<text x="135.8" y="254.9" transform="rotate(-90 135.8 254.9)">23</text>
<text x="142" y="254" transform="rotate(-90 142 254)">1</text>
<text x="148.2" y="254" transform="rotate(-90 148.2 254)">2</text>
<text x="158.5" y="254.9" transform="rotate(-90 158.5 254.9)">12</text>
<text x="79.1" y="258.1" transform="rotate(-90 79.1 258.1)">GND</text>
<text x="66.8" y="271.4" transform="rotate(-90 66.8 271.4)">RST</text>
<text x="68.8" y="271.4" transform="rotate(-90 68.8 271.4)">A0</text>
<text x="70.9" y="271.4" transform="rotate(-90 70.9 271.4)">D0</text>
<text x="72.9" y="271.4" transform="rotate(-90 72.9 271.4)">D5</text>
<text x="75" y="271.4" transform="rotate(-90 75 271.4)">D6</text>
<text x="77" y="271.4" transform="rotate(-90 77 271.4)">D7</text>
<text x="79.1" y="271.4" transform="rotate(-90 79.1 271.4)">D8</text>
<text x="81.2" y="271.4" transform="rotate(-90 81.2 271.4)">3V3</text>
<text x="65.8" y="279.3" transform="rotate(-90 65.8 279.3)">JP1.1</text>
<text x="67.9" y="279.3" transform="rotate(-90 67.9 279.3)">JP1.2</text>
<text x="70" y="279.3" transform="rotate(-90 70 279.3)">JP1.3</text>
<text x="72" y="279.3" transform="rotate(-90 72 279.3)">JP1.4</text>
<text x="74.1" y="279.3" transform="rotate(-90 74.1 279.3)">JP1.5</text>
<text x="76.1" y="279.3" transform="rotate(-90 76.1 279.3)">JP1.6</text>
<text x="78.2" y="279.3" transform="rotate(-90 78.2 279.3)">JP1.7</text>
<text x="80.3" y="279.3" transform="rotate(-90 80.3 279.3)">JP1.8</text>
<text x="63.8" y="286" transform="rotate(-180 63.8 286)">3</text>
<text x="63.8" y="283.9" transform="rotate(-180 63.8 283.9)">4</text>
<text x="69.4" y="286" transform="rotate(-180 69.4 286)">1</text>
<text x="69.4" y="283.9" transform="rotate(-180 69.4 283.9)">2</text>
</g>
<g font-size="1.4" fill="#800000">
<text x="134.7" y="17.4" transform="rotate(-90 134.7 17.4)">B</text>
<text x="140.3" y="17.6" transform="rotate(-90 140.3 17.6)">C</text>
<text x="141.3" y="14.7" transform="rotate(-90 141.3 14.7)">DP</text>
<text x="113.5" y="22.1" transform="rotate(-90 113.5 22.1)">HDSP-C2x</text>
<text x="119.6" y="22.1" transform="rotate(-90 119.6 22.1)">U$4</text>
<text x="133.6" y="19.4" transform="rotate(-90 133.6 19.4)">A</text>
<text x="134.7" y="21.5" transform="rotate(-90 134.7 21.5)">F</text>
<text x="136.5" y="19.6" transform="rotate(-90 136.5 19.6)">G</text>
<text x="140" y="21.5" transform="rotate(-90 140 21.5)">E</text>
<text x="141.7" y="19.4" transform="rotate(-90 141.7 19.4)">D</text>
<text x="55.5" y="51.4" transform="rotate(-180 55.5 51.4)">+</text>
<text x="134.7" y="64.7" transform="rotate(-90 134.7 64.7)">B</text>
<text x="140.3" y="64.9" transform="rotate(-90 140.3 64.9)">C</text>
<text x="141.3" y="62.1" transform="rotate(-90 141.3 62.1)">DP</text>
<text x="113.5" y="69.5" transform="rotate(-90 113.5 69.5)">HDSP-C2x</text>
<text x="119.6" y="69.5" transform="rotate(-90 119.6 69.5)">U$3</text>
<text x="133.6" y="66.8" transform="rotate(-90 133.6 66.8)">A</text>
<text x="134.7" y="68.9" transform="rotate(-90 134.7 68.9)">F</text>
<text x="136.5" y="67" transform="rotate(-90 136.5 67)">G</text>
<text x="140" y="68.9" transform="rotate(-90 140 68.9)">E</text>
<text x="141.7" y="66.8" transform="rotate(-90 141.7 66.8)">D</text>
<text x="55.5" y="100.8" transform="rotate(-180 55.5 100.8)">+</text>
<text x="141.3" y="113.5" transform="rotate(-90 141.3 113.5)">DP</text>
<text x="133.6" y="118.3" transform="rotate(-90 133.6 118.3)">A</text>
<text x="134.7" y="116.2" transform="rotate(-90 134.7 116.2)">B</text>
<text x="136.5" y="118.5" transform="rotate(-90 136.5 118.5)">G</text>
<text x="140.3" y="116.4" transform="rotate(-90 140.3 116.4)">C</text>
<text x="141.7" y="118.3" transform="rotate(-90 141.7 118.3)">D</text>
<text x="113.5" y="120.9" transform="rotate(-90 113.5 120.9)">HDSP-C2x</text>
<text x="119.6" y="120.9" transform="rotate(-90 119.6 120.9)">U$2</text>
<text x="134.7" y="120.4" transform="rotate(-90 134.7 120.4)">F</text>
<text x="140" y="120.4" transform="rotate(-90 140 120.4)">E</text>
<text x="133.6" y="167.7" transform="rotate(-90 133.6 167.7)">A</text>
<text x="134.7" y="165.6" transform="rotate(-90 134.7 165.6)">B</text>
<text x="136.5" y="167.9" transform="rotate(-90 136.5 167.9)">G</text>
<text x="140.3" y="165.8" transform="rotate(-90 140.3 165.8)">C</text>
<text x="141.3" y="162.9" transform="rotate(-90 141.3 162.9)">DP</text>
<text x="141.7" y="167.7" transform="rotate(-90 141.7 167.7)">D</text>
<text x="113.5" y="170.3" transform="rotate(-90 113.5 170.3)">HDSP-C2x</text>
<text x="119.6" y="170.3" transform="rotate(-90 119.6 170.3)">U$1</text>
<text x="134.7" y="169.8" transform="rotate(-90 134.7 169.8)">F</text>
<text x="140" y="169.8" transform="rotate(-90 140 169.8)">E</text>
</g>
</svg>
